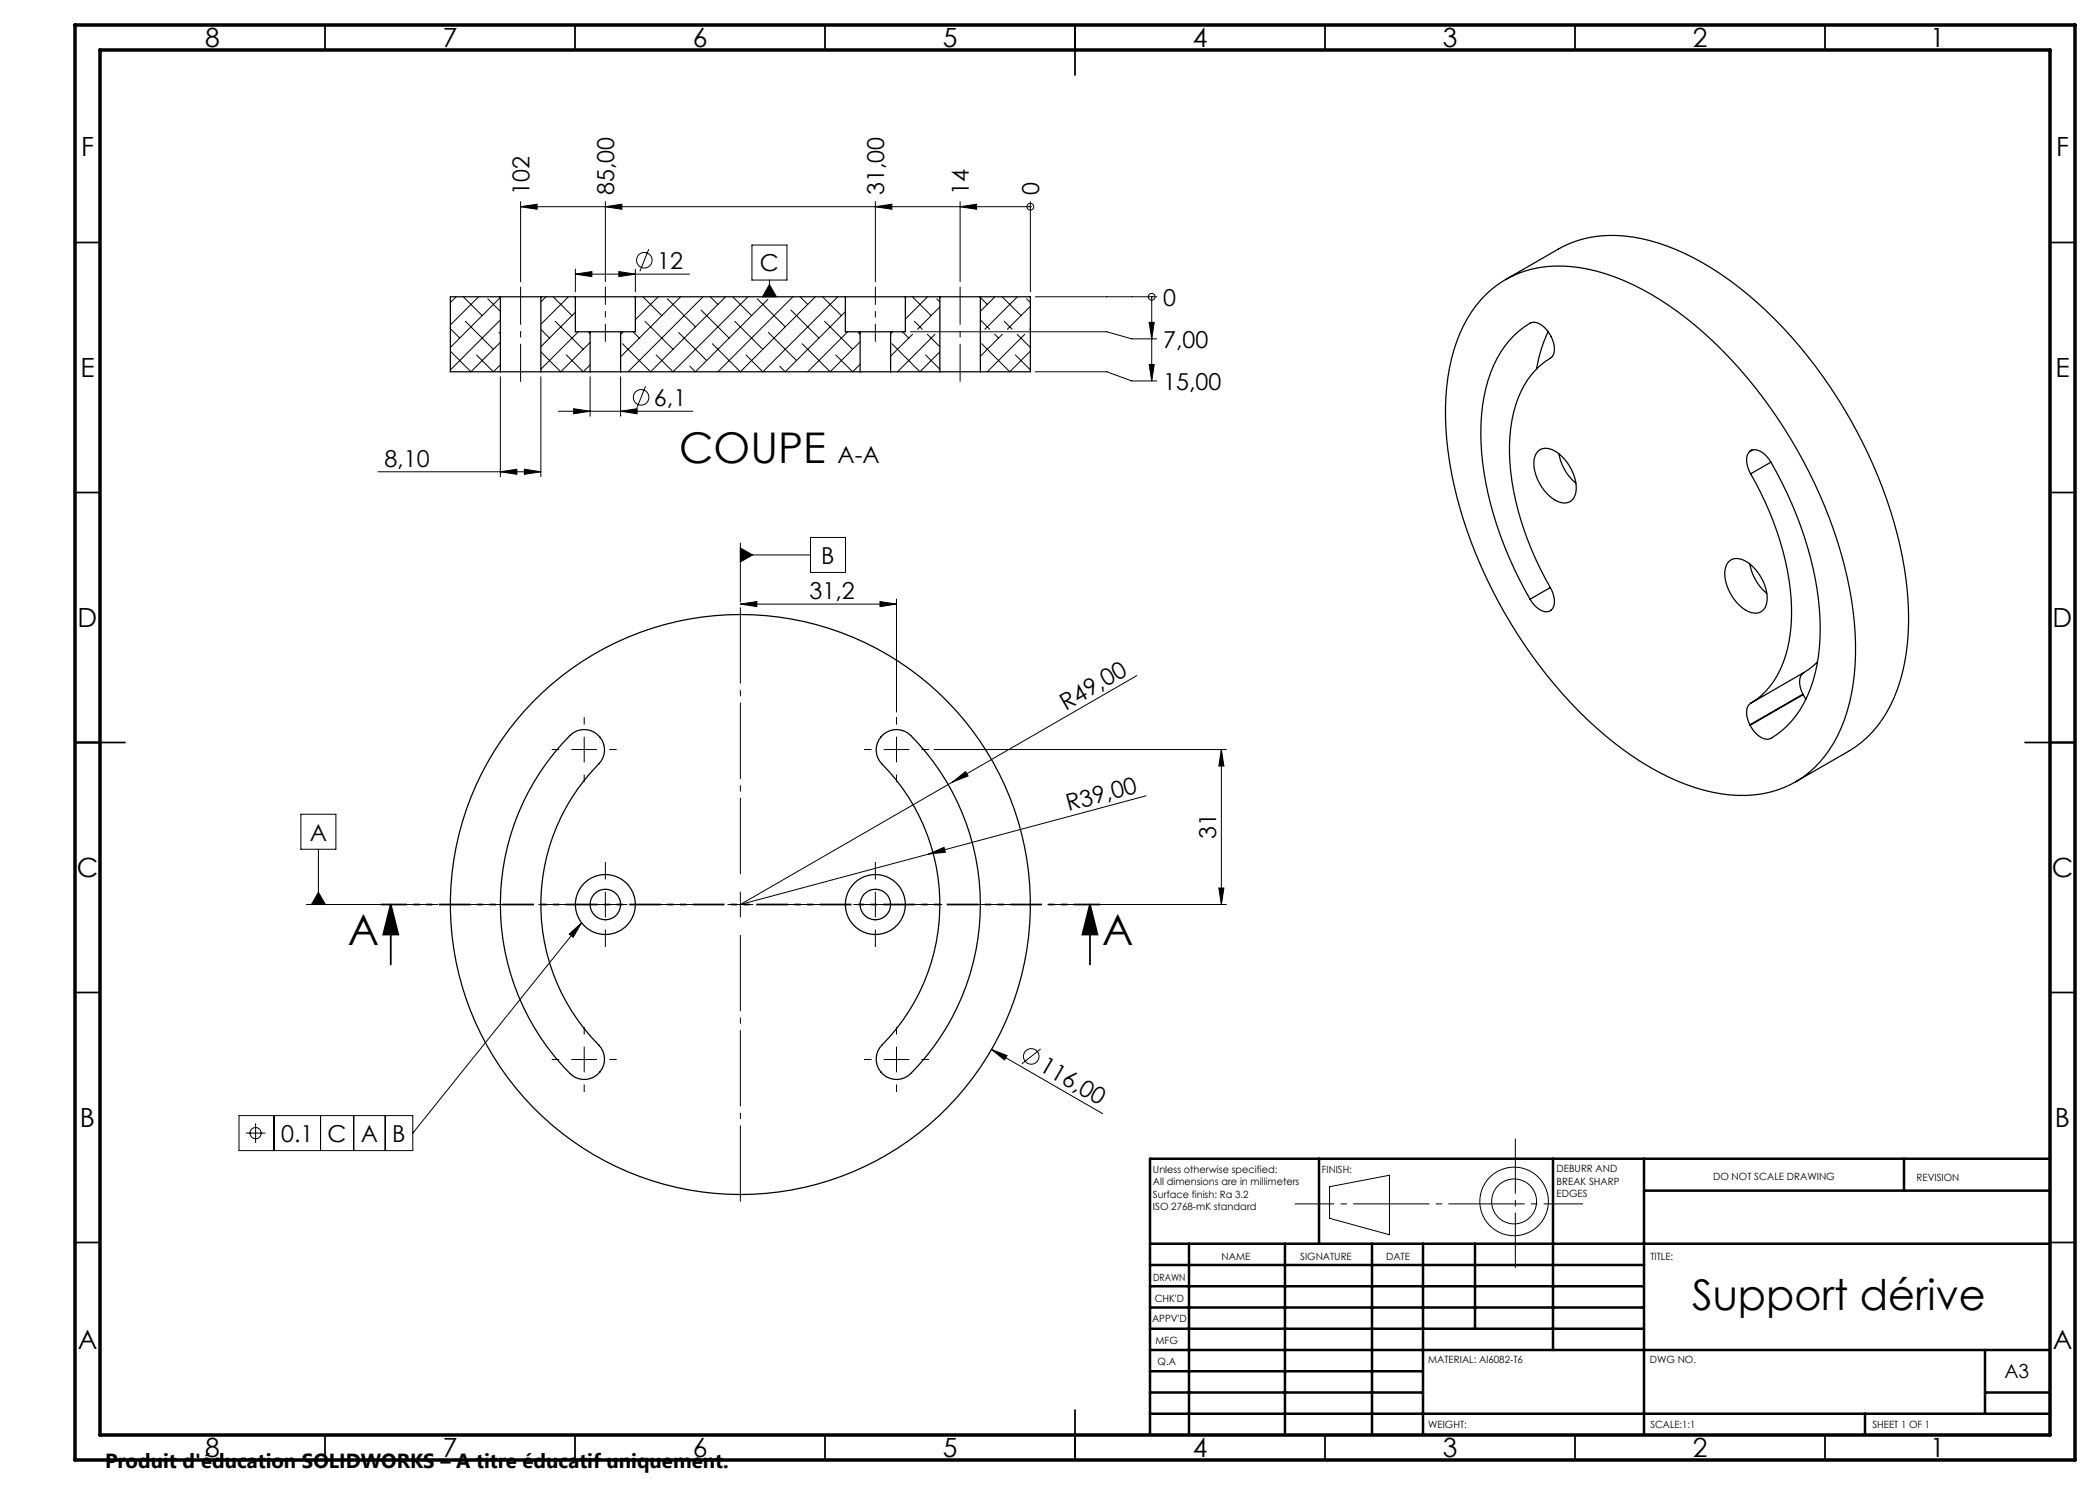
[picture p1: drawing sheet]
<svg xmlns="http://www.w3.org/2000/svg" width="420mm" height="297mm" viewBox="0 0 420 297" stroke-linecap="round" stroke-linejoin="round" font-family="sans-serif">
<g fill="none" stroke="#000" stroke-width=".25">
<path d="M100.1 59.4h8.1M100.1 59.4v15M100.1 59.4h-10v15h10M108.2 59.4v15M108.2 59.4h6.9M115.1 59.4h12M115.1 59.4v7h2.9M127.1 59.4v7h-3M127.1 59.4h42M169.1 59.4h12M169.1 59.4v7h2.9M181.1 59.4v7h-3"/>
<path d="M181.1 59.4h6.9M188 59.4h8.1M188 59.4v15M196.1 59.4v15M196.1 59.4h10v15h-10M297.2 58.8a21.1 21.1 0 0 1 18.7-5.3 47.3 47.3 0 0 1 21.4 10.2 95.1 95.1 0 0 1 30.9 47.1 61.9 61.9 0 0 1 2.1 27.9 25.8 25.8 0 0 1-9.6 16.7 22.5 22.5 0 0 1-18.1 3.1 50.7 50.7 0 0 1-21.5-11.3 95.1 95.1 0 0 1-31.2-54.9 49 49 0 0 1 1.4-24 25 25 0 0 1 5.9-9.5zM301.1 55.9l10.6-6.1a23.7 23.7 0 0 1 18.2-1.7 54.2 54.2 0 0 1 21.6 12.4 95.4 95.4 0 0 1 29.4 53.4 49 49 0 0 1-1.4 23.9 22.8 22.8 0 0 1-9.8 12.5l-10.6 6.1M100.1 74.4h8.1M108.2 74.4h9.8M118 66.4h6.1M118 74.4h6.1M118 66.4v8"/>
<path d="M124.1 66.4v8M124.1 74.4h47.9M172 66.4h6.1M172 74.4h6.1M172 66.4v8M178.1 66.4v8M178.1 74.4h9.9M188 74.4h8.1M302.8 67.1a13 13 0 0 1 3.6-2.6 4.2 4.2 0 0 1 3.8 2.8 4 4 0 0 1 .2 4.1 17.4 17.4 0 0 0-8 12.6 45.6 45.6 0 0 0 3.1 23.9l1.6 3.9 1.9 3.9a9.7 9.7 0 0 1 1.9 4.5 1.81 1.81 0 0 1-.9 2 1.81 1.81 0 0 1-2.1-.3 8.3 8.3 0 0 1-3-4.1 68.7 68.7 0 0 1-8.7-31.2 29.5 29.5 0 0 1 4.7-17.3zM309.6 66.3l-.3 .7a28.1 28.1 0 0 0-2 6.8M307.7 90.2a2.85 2.85 0 0 1 3.6 .2 9.1 9.1 0 0 1 3.9 8 2.38 2.38 0 0 1-3.6 1.9 8.8 8.8 0 0 1-4.7-8.7l.4-1zM311.8 90.8a9.8 9.8 0 0 0 3.4 5.8"/>
<path d="M350 90.3a3.8 3.8 0 0 0 .1 4.5M350 90.2a2.26 2.26 0 0 1 2.8 .6l1.4 1.6M350 90.2v.1M350.1 94.8a58.4 58.4 0 0 1 8.2 26.8 25.2 25.2 0 0 1-3.6 14.7 14.3 14.3 0 0 1-4.6 4.4M350.4 90l-.4 .2M350.4 90l-.4 .3M354.2 92.4l-4.1 2.4M354.2 92.4a69.4 69.4 0 0 1 9.8 33.3 29.5 29.5 0 0 1-4.7 17.3 15.3 15.3 0 0 1-5.5 4.8 4.2 4.2 0 0 1-3.8-2.7M310.1 117.5l-4.1 2.4M345.9 112.2a2.85 2.85 0 0 1 3.6 .3 9.1 9.1 0 0 1 3.9 7.9 2.38 2.38 0 0 1-3.6 2 8.8 8.8 0 0 1-4.7-8.8l.2-.5zM350 112.8a9.8 9.8 0 0 0 3.4 5.9M360.6 138.8l-10.6 6.2"/>
<path d="M360.6 138.8v.1M360.6 138.9l.6 .9M360.6 138.9l-10.6 6.2M360.7 134.5a2.6 2.6 0 0 0-.6 3l.5 1.3M360.7 134.5l-10.6 6.2M363.5 132.4l-1.7 1.5-1.1 .6M114 147.1a4.1 4.1 0 0 1 5.7 0 4.1 4.1 0 0 1 0 5.7 40 40 0 0 0 .5 56.8 4.1 4.1 0 0 1-.8 5.3 4.1 4.1 0 0 1-5.4-.2 48 48 0 0 1 0-67.6zM176.2 147.3a4 4 0 0 1 5.9-.2 47.9 47.9 0 0 1-.5 68.1 4.1 4.1 0 0 1-5.4-.8 4.1 4.1 0 0 1 .2-5.4 40 40 0 0 0-.5-56.8 4 4 0 0 1 .3-4.9zM350 145v.1M350.1 140.7a2.6 2.6 0 0 0-.6 2.9l.5 1.4"/>
<circle cx="121.1" cy="180.9" r="6"/>
<circle cx="121.1" cy="180.9" r="3"/>
<circle cx="148.1" cy="180.9" r="58"/>
<circle cx="175.1" cy="180.9" r="3"/>
<circle cx="175.1" cy="180.9" r="6"/>
</g>
<g fill="none" stroke="#000" stroke-width=".2">
<path d="M91.2 59.4l-1.1 1.1M92.7 59.4l3.7 3.7M95.7 59.4l-5.6 5.6M97.6 59.8l2.5 2.5M100.1 59.5l-10 10M104.1 41.3l3.3-.5v1.1zM104.1 41.3h102M104.1 40.3v16.1M109.2 59.4l-1 1M110.6 59.4l3.8 3.7M113.7 59.4l-5.5 5.5M115.1 54.8l3.3-.5v1z"/>
<path d="M115.1 53.8v4.6M115.1 54.8h22.8M121.1 41.3l3.3-.5v1.1zM121.1 40.3v16.1M123.8 54.3l3.3 .5-3.3 .5zM127.1 53.8v4.6M127.1 59.4h.1M128.6 59.4l3.8 3.7M129.8 49.8l-1.8 4.5M131.6 59.4l-4.5 4.5M133.5 59.8l5.6 5.6M136.1 59.4l-12 12"/>
<path d="M140.6 59.4l-15 15M142.1 59.4l1.5 1.5M145.1 59.4l-15 15-5.6-5.7M146.5 59.4l3.8 3.7M149.6 59.4l-15 15-3.4-3.4M150.4 49h7v7h-7zM151.4 59.8l5.7 5.6M153.6 59.9l-14.5 14.5-1.1-1.2M153.9 56.9l1.4 2.5h-2.8zM153.9 56v3.4M158.6 59.4l-15 15M160 59.4l1.5 1.5"/>
<path d="M163.1 59.4l-15 15-5.6-5.7M164.5 59.4l3.8 3.7M167.6 59.4l-15 15-3.4-3.4M175.1 41.3l3.3-.5v1.1zM175.1 40.3v16.1M182.5 59.4l3.7 3.7M185.5 59.4l-4.4 4.4M187.4 59.8l.6 .6M192 41.3l3.3-.5v1.1zM192 40.3v16.1M196.1 59.5l1.4 1.4M199 59.4l-2.9 2.9"/>
<path d="M200.4 59.4l3.8 3.7M203.5 59.4l-6.5 6.5M205.3 59.8l.8 .7M206.1 41.3h.1M206.1 40.3v18.1M207.1 59.4h24.3M230.3 59.4h.1M230.3 59.4v16.8M90.1 65.7l1.8 1.9M93.1 64.3l5.6 5.6M95.3 71l3.4 3.4 1.4-1.4M99.8 66.5l.3 .3"/>
<path d="M100.1 68.5l-5.9 5.9-4.1-4.2M100.1 64l-10 10M100.1 75.4v20M108.2 65.9l1.7 1.7M108.2 75.4v20M111 64.3l5.6 5.6M113.3 71l3.3 3.4 1.4-1.4M115.1 62.5l-6.9 6.9M115.7 66.4l-7.5 7.4M117.8 66.5l.2 .3M118 68.5l-5.9 5.9-3.9-4M118 75.4v7.8"/>
<path d="M124.1 75.4v7.8M124.6 66.4l-.5 .5M126.6 66.4l1.3 1.2M129 64.3l5.6 5.6M129.1 77.2l-1.8 4.5M135.7 66.5l5.6 5.6M140.2 62l5.6 5.6M146.9 64.3l5.7 5.6M153.7 66.5l5.6 5.6M158.2 62l5.6 5.6M164.9 64.3l5.6 5.6M167.2 71l3.3 3.4 1.5-1.5"/>
<path d="M169.1 62.3l-12 12.1-1.2-1.2M169.5 66.4l-8 8M171.6 66.5l.4 .4M172 68.4l-6 6-5.6-5.7M178.4 68.7l5.6 5.7 4-4M178.5 66.4l-.4 .4M180.5 66.4l1.2 1.2M182.1 66.4h39.3l5 1.4h5M182.5 66.9l-4.4 4.3M182.9 64.3l1.6 1.6M185.1 71l2.9 2.8M185.5 66.9l2.5 2.5"/>
<path d="M187 66.9l-7.5 7.5M188 61.4l-4.5 4.5M196.1 64l1.8 1.9M196.3 68.7l5.7 5.7 4.1-4.2M198.9 66.9l.8 .7M200.5 66.9l-4.4 4.4M200.8 64.3l1.6 1.6M203.1 71l3 3M203.4 66.9l2.7 2.6M205 66.9l-7.5 7.5M206.1 61.3l-4.6 4.6M206.1 65.7l-.1 .2"/>
<path d="M207.1 74.4h14.3l5 1.8h5M229.8 64.5h1.1l-.6 3.3zM229.8 72.9h1.1l-.6 3.3zM75.6 94.4h32.6M100.1 94.4l3.3-.6v1.1zM104.9 93.8l3.3 .6-3.3 .5zM111.7 82.2h26.8M114.7 81.7l3.3 .5-3.3 .6zM124.1 82.2l3.3-.5v1.1zM148.1 109.6l2.4 1.4-2.4 1.4zM148.1 111h14M148.1 108.6v11.8"/>
<path d="M162.1 107.5h7v7h-7zM179.3 119.8v22.6M148.1 120.8l3.3-.5v1zM148.1 120.8h31.2M176 120.3l3.3 .5-3.3 .5zM227.3 135.1l-36.8 21.3M114.3 149.9h5M116.8 147.4v5M176.8 149.9h5M179.3 147.4v5M186.8 149.9h58.5M190.5 156.4l2.6-2.1 .5 .9z"/>
<path d="M190.5 156.4l-42.4 24.5 81.1-21.7M244.3 149.9l.5 3.3h-1zM244.3 149.9v31M60.2 162.9h7v7h-7zM63.7 178.5l1.4 2.4h-2.8zM63.7 169.9v11M121.1 178.4v5M148.1 178.4v5M175.1 178.4v5M185.7 170.8l3.1-1.3 .3 .9zM243.8 177.6h1l-.5 3.3zM61.3 180.9h26.3"/>
<path d="M113.9 186.8l2.4-2.2-1.7 2.9zM116.3 184.6l-33.7 42M118.6 180.9h5M145.6 180.9h5M172.6 180.9h5M209.6 180.9h35.7M114.3 211.9h5M116.8 209.4v5M176.8 211.9h5M179.3 209.4v5M198.3 209.9l3.1 1.2-.5 .9zM198.3 209.9l22.2 12.8"/>
<path d="M208.1 209.8l-3.7 3M47.8 223.1h34.8v7h-34.8zM49.2 226.6h3.9M51.1 224.7v3.9M54.8 223.1v7M64.1 223.1v7M70.7 223.1v7M77 223.1v7M265.9 237.3l12-2.3v11.9l-12-3.2z"/>
<circle cx="128.9" cy="52" r="1.56"/>
<circle cx="206.1" cy="41.3" r=".68"/>
<circle cx="230.3" cy="59.4" r=".68"/>
<circle cx="128.2" cy="79.5" r="1.56"/>
<circle cx="206.2" cy="211.3" r="1.56"/>
<circle cx="51.1" cy="226.6" r="1.12"/>
<circle cx="302.8" cy="240.3" r="4.5"/>
<circle cx="302.8" cy="240.3" r="6.9"/>
</g>
<g fill="none" stroke="#000" stroke-width=".35">
<path d="M65 5v5M115 5v5M165 5v5M215 5v10M265 5v5M315 5v5M365 5v5M15 48.5h5M410 48.5h5M15 98.5h5M410 98.5h5M15 148.5h10"/>
<path d="M405 148.5h10M15 198.5h5M78.2 180.9l1.5 6h-3zM78.2 180.9v12M218 180.9l1.5 6h-3zM218 180.9v12M410 198.5h5M15 248.5h5M410 248.5h5M65 287v5M115 287v5M165 287v5"/>
<path d="M215 282v10M265 287v5M315 287v5M365 287v5"/>
</g>
<path d="M104.1 57.4v19M192 76.4v-19" fill="none" stroke="#000" stroke-width=".2" stroke-dasharray="15.2 1.3 1.3 1.3" stroke-dashoffset="7.6" stroke-linecap="butt"/>
<path d="M121.1 68.4v-11M175.1 68.4v-11" fill="none" stroke="#000" stroke-width=".2" stroke-dasharray="15.2 1.3 1.3 1.3" stroke-dashoffset="11.6" stroke-linecap="butt"/>
<path d="M148.1 175.9v-55.5M143.1 180.9h-55.5M148.1 185.9v55.5M153.1 180.9h55.5" fill="none" stroke="#000" stroke-width=".2" stroke-dasharray="15.2 1.3 1.3 1.3" stroke-dashoffset="-1.1" stroke-linecap="butt"/>
<g fill="none" stroke="#000" stroke-width=".2" stroke-dasharray="15.2 1.3 1.3 1.3" stroke-linecap="butt">
<path d="M111.8 149.9h-1.5M116.8 144.9v-1.5M116.8 154.9v1.5M121.8 149.9h1.5M174.3 149.9h-1.5M179.3 144.9v-1.5M179.3 154.9v1.5M184.3 149.9h1.5M121.1 175.9v-3.5M175.1 175.9v-3.5M116.1 180.9h-3.5M121.1 185.9v3.5"/>
<path d="M126.1 180.9h3.5M170.1 180.9h-3.5M175.1 185.9v3.5M180.1 180.9h3.5M111.8 211.9h-1.5M116.8 206.9v-1.5M116.8 216.9v1.5M121.8 211.9h1.5M174.3 211.9h-1.5M179.3 206.9v-1.5M179.3 216.9v1.5M184.3 211.9h1.5"/>
</g>
<path d="M220 180.9h-143.8" fill="none" stroke="#000" stroke-width=".35" stroke-dasharray="6.3 1.3 1.3 1.3 1.3 1.3" stroke-dashoffset="1.1" stroke-linecap="butt"/>
<path d="M303.1 253.6v-25.9" fill="none" stroke="#000" stroke-width=".2" stroke-dasharray="15.2 1.3 1.3 1.3" stroke-dashoffset="4.2" stroke-linecap="butt"/>
<path d="M316.6 240.8h-57.6" fill="none" stroke="#000" stroke-width=".2" stroke-dasharray="15.2 1.3 1.3 1.3" stroke-dashoffset="7.4" stroke-linecap="butt"/>
<g fill="none" stroke="#000" stroke-width=".5">
<path d="M263.8 231.8v17M310.6 231.8v38.2M328.8 231.8v55.2M328.8 238.1h81.2M380.8 231.8v6.3M410 231.8h-180v55.2M230 248.8h180M230 257.3h98.8M230 253h98.8M237.8 248.8v38.2M257 248.8v38.2M274.4 248.8v38.2"/>
<path d="M284.6 248.8v38.2M295 248.8v17M230 265.8h98.8M230 261.5h98.8M230 278.5h54.6M230 274.3h54.6M230 270h180M397 278.5h13M397 270v12.8M230 282.8h180M373 282.8v4.2"/>
</g>
<path d="M15 5h400v287h-400zM20 10h390v277h-390z" fill="none" stroke="#000" stroke-width=".7"/>
<g fill="#000">
<path d="M190.5 156.4l2.6-2.1 .5 .9zM185.7 170.8l3.1-1.3 .3 .9zM198.3 209.9l3.1 1.2-.5 .9z"/>
<path d="M192 41.3l3.3-.5v1.1zM175.1 41.3l3.3-.5v1.1zM121.1 41.3l3.3-.5v1.1zM104.1 41.3l3.3-.5v1.1z"/>
<path d="M229.8 64.5h1.1l-.6 3.3zM229.8 72.9h1.1l-.6 3.3z"/>
<path d="M148.1 120.8l3.3-.5v1zM176 120.3l3.3 .5-3.3 .5zM100.1 94.4l3.3-.6v1.1zM104.9 93.8l3.3 .6-3.3 .5zM115.1 54.8l3.3-.5v1zM123.8 54.3l3.3 .5-3.3 .5zM114.7 81.7l3.3 .5-3.3 .6zM124.1 82.2l3.3-.5v1.1z"/>
<path d="M113.9 186.8l2.4-2.2-1.7 2.9zM63.7 178.5l1.4 2.4h-2.8zM148.1 109.6l2.4 1.4-2.4 1.4zM153.9 56.9l1.4 2.5h-2.8z"/>
<path d="M218 180.9l1.5 6h-3zM78.2 180.9l1.5 6h-3z"/>
<path d="M243.8 177.6h1l-.5 3.3zM244.3 149.9l.5 3.3h-1z"/>
</g>
<g font-size="8.5">
<text x="135.8" y="92.6">COUPE</text>
<text x="69.5" y="189.1">A</text>
<text x="220.5" y="189.1">A</text>
<text x="338.4" y="261.9">Support dérive</text>
</g>
<g font-size="5.3">
<text x="41" y="9.5">8</text>
<text x="88.5" y="9.5">7</text>
<text x="138.5" y="9.5">6</text>
<text x="188.5" y="9.5">5</text>
<text x="238.5" y="9.5">4</text>
<text x="288.5" y="9.5">3</text>
<text x="338.5" y="9.5">2</text>
<text x="386" y="9.5">1</text>
<text x="16.2" y="31.2">F</text>
<text x="411.2" y="31.2">F</text>
<text x="16.1" y="75.5">E</text>
<text x="411.1" y="75.5">E</text>
<text x="15.5" y="125.5">D</text>
<text x="410.5" y="125.5">D</text>
<text x="15.4" y="175.5">C</text>
<text x="410.4" y="175.5">C</text>
<text x="16" y="225.5">B</text>
<text x="411" y="225.5">B</text>
<text x="15.5" y="269.7">A</text>
<text x="410.5" y="269.7">A</text>
<text x="41" y="291.5">8</text>
<text x="88.5" y="291.5">7</text>
<text x="138.5" y="291.5">6</text>
<text x="188.5" y="291.5">5</text>
<text x="238.5" y="291.5">4</text>
<text x="288.5" y="291.5">3</text>
<text x="338.5" y="291.5">2</text>
<text x="386" y="291.5">1</text>
</g>
<g font-size="4.7">
<text x="105.9" y="39" transform="rotate(-90 105.9 39)">102</text>
<text x="122.8" y="39" transform="rotate(-90 122.8 39)">85,00</text>
<text x="176.8" y="39" transform="rotate(-90 176.8 39)">31,00</text>
<text x="193.8" y="39" transform="rotate(-90 193.8 39)">14</text>
<text x="207.8" y="39" transform="rotate(-90 207.8 39)">0</text>
<text x="131.4" y="53.8">12</text>
<text x="152" y="54.3">C</text>
<text x="232.7" y="61.1">0</text>
<text x="232.7" y="69.5">7,00</text>
<text x="232.7" y="78">15,00</text>
<text x="130.8" y="81.2">6,1</text>
<text x="76.9" y="93.3">8,10</text>
<text x="167.5" y="92.6">A-A</text>
<text x="164.3" y="112.8">B</text>
<text x="161.9" y="119.8">31,2</text>
<text x="213.2" y="142.1" transform="rotate(-30 213.2 142.1)">R49,00</text>
<text x="213.7" y="162.3" transform="rotate(-15 213.7 162.3)">R39,00</text>
<text x="243.3" y="167.8" transform="rotate(-90 243.3 167.8)">31</text>
<text x="62" y="168.1">A</text>
<text x="207.6" y="214.1" transform="rotate(30 207.6 214.1)">116,00</text>
<text x="56.2" y="228.4">0.1</text>
<text x="65.5" y="228.4">C</text>
<text x="72.2" y="228.4">A</text>
<text x="78.5" y="228.4">B</text>
</g>
<text font-size="4.1" x="21" y="293.7">Produit d'éducation SOLIDWORKS – A titre éducatif uniquement.</text>
<text font-size="3.9" x="400.9" y="275.5">A3</text>
<g font-size="2">
<text x="230.6" y="234.6">Unless otherwise specified:</text>
<text x="230.6" y="237.1">All dimensions are in millimeters</text>
<text x="230.6" y="239.6">Surface finish: Ra 3.2</text>
<text x="264.4" y="234.6">FINISH:</text>
<text x="311.3" y="234.5">DEBURR AND</text>
<text x="311.3" y="237">BREAK SHARP</text>
<text x="311.3" y="239.5">EDGES</text>
<text x="342.6" y="236">DO NOT SCALE DRAWING</text>
<text x="383.3" y="236.2">REVISION</text>
<text x="230.6" y="242.1">ISO 2768-mK standard</text>
<text x="244.3" y="252">NAME</text>
<text x="260" y="251.9">SIGNATURE</text>
<text x="277.2" y="251.9">DATE</text>
<text x="330.1" y="251.9">TITLE:</text>
<text x="230.6" y="256.1">DRAWN</text>
<text x="230.9" y="260.3">CHK'D</text>
<text x="230.4" y="264.4">APPV'D</text>
<text x="231.1" y="268.8">MFG</text>
<text x="231.5" y="273">Q.A</text>
<text x="285.6" y="272.5">MATERIAL: Al6082-T6</text>
<text x="330" y="272.5">DWG NO.</text>
<text x="285.6" y="285.5">WEIGHT:</text>
<text x="330.1" y="285.6">SCALE:1:1</text>
<text x="374.5" y="285.6">SHEET 1 OF 1</text>
</g>
</svg>
